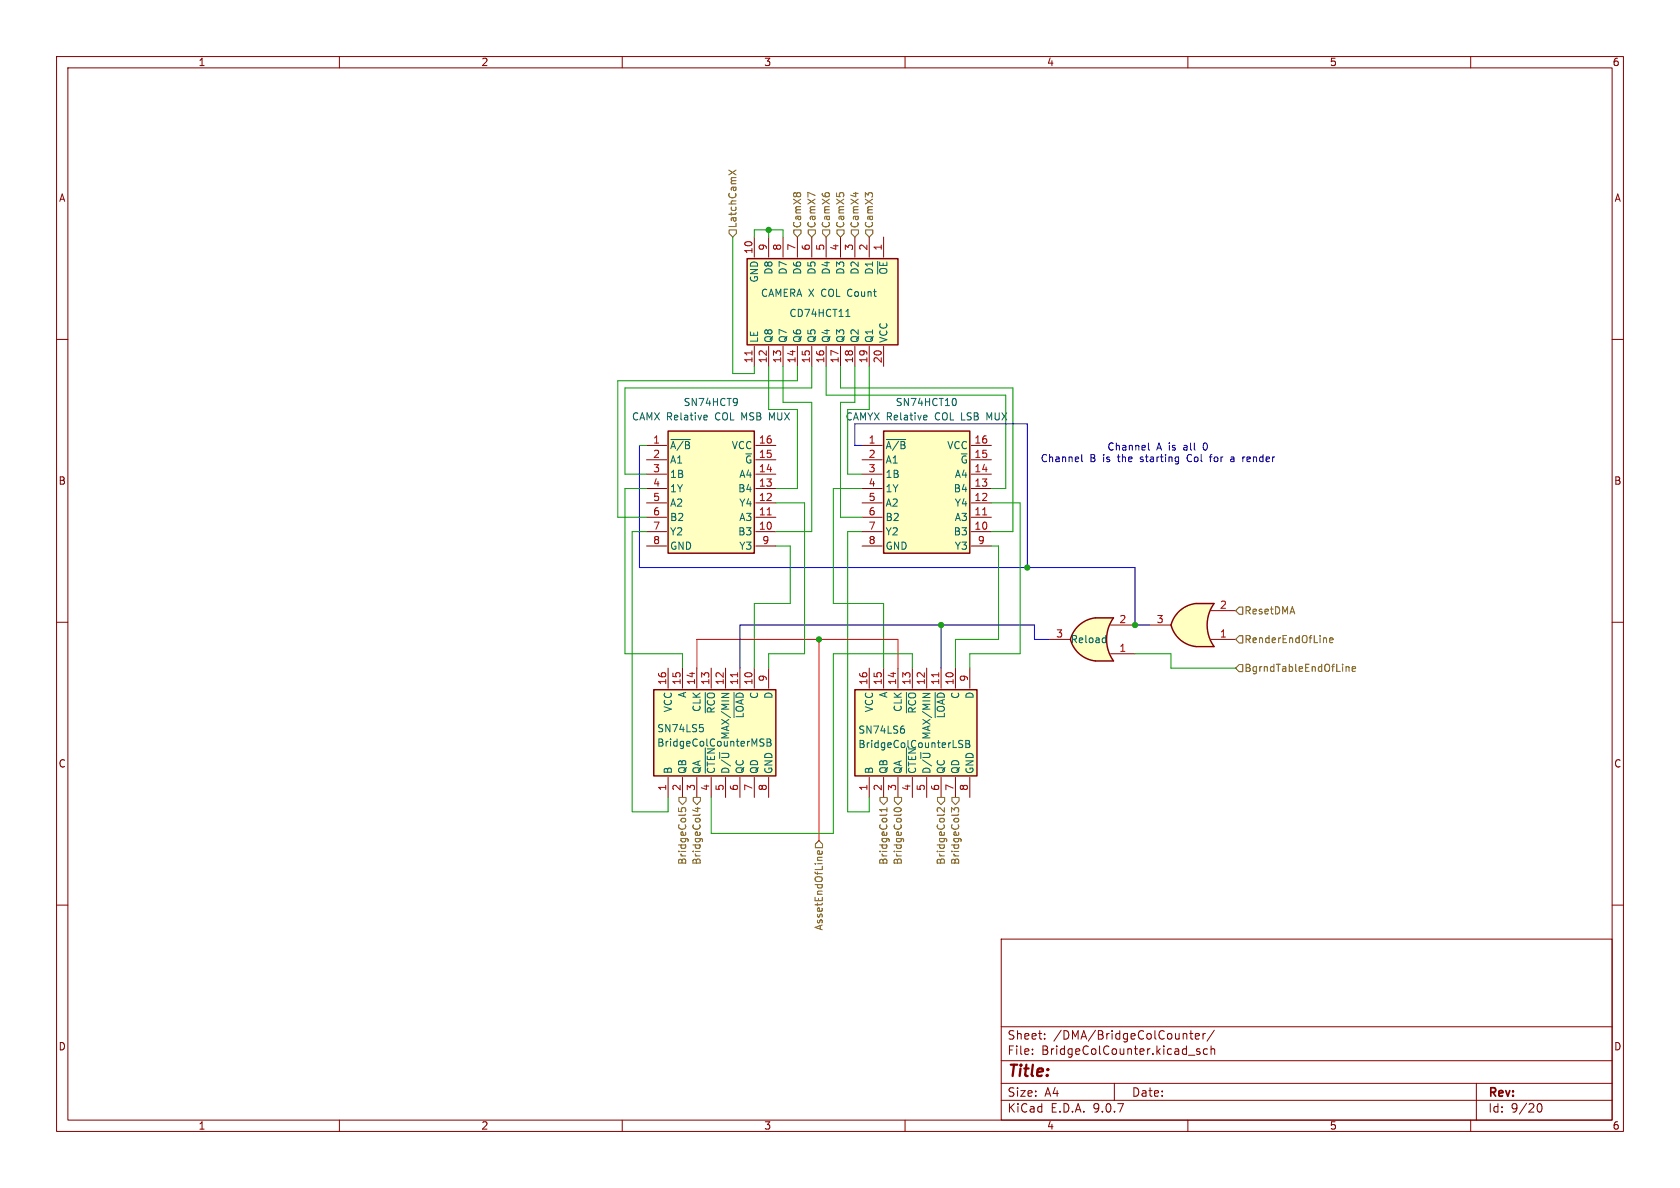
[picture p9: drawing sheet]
<svg xmlns="http://www.w3.org/2000/svg" width="297mm" height="210mm" viewBox="0 0 297 210" stroke-linecap="round" stroke-linejoin="round" font-family="sans-serif">
<g fill="none" stroke="#840000" stroke-width=".18">
<path d="M10 10h277v190h-277zM12 12h273v186h-273zM60 10v2M110 10v2M160 10v2M210 10v2M260 10v2M10 60h2M285 60h2M10 110h2M285 110h2M10 160h2"/>
<path d="M177 166h108v32h-108zM285 160h2M60 198v2M110 198v2M160 198v2M177 194.5h108M177 191.5h108M177 187.5h108M177 181.5h108M182.5 186.3v.1M182.5 185.5v.1M184.7 183.6v.1"/>
<path d="M184.7 182.8v.1M197 191.5v3M210 198v2M210.1 186.5h1.1M210.3 182.7h.6M210.5 182.2v1.3l.4 .2M211.3 183.2l.7-.1v-.3l-.5-.1-.2 .2 .1 .7h.6M212.1 185.5l-.4-.1-.2 .2 .1 .2 .5 .2v.3h-.6M212.7 182.7v1M213.1 182.7l-.3 .1-.1 .2M213.5 185.5l-.5-.1-.3 .3v.4l.2 .2h.6M214.1 185.5l.2-.1 .4 .1v.9"/>
<path d="M214.1 184.9v1.5M214.7 182.1l-1.3 2M260 198v2M261 191.5v6.5M271.7 195.7l.2-.5 .2-.1a.81 .81 0 0 1 .6 .6 .81 .81 0 0 1-.3 .8h-.4l-.3-.5"/>
</g>
<path d="M118.1 76.2h15.2v21.6h-15.2z" fill="#ffffc2"/>
<path d="M118.1 76.2h15.2v21.6h-15.2z" fill="none" stroke="#840000" stroke-width=".25"/>
<g fill="none" stroke="#840000" stroke-width=".18">
<path d="M114.3 78.7h3.6M133.6 78.7h3.6M114.3 81.3h3.6M114.3 83.8h3.6M114.3 86.4h3.6M114.3 88.9h3.6M114.3 91.4h3.6M114.3 94h3.6M114.3 96.5h3.6M133.6 81.3h3.6M133.6 83.8h3.6M133.6 86.4h3.6"/>
<path d="M133.6 88.9h3.6M133.6 91.4h3.6M133.6 94h3.6M133.6 96.5h3.6"/>
</g>
<path d="M118.6 77.7h3.4M124.6 73.4l.4 .1v.2l-.6 .1M125 74.2h-.4M130.3 70.6v.8M130.4 71l-.1 .1" fill="none" stroke="#006464" stroke-width=".18"/>
<path d="M135.6 91h.7" fill="none" stroke="#a90000" stroke-width=".18"/>
<path d="M151.1 121.9h21.6v15.3h-21.6z" fill="#ffffc2"/>
<path d="M151.1 121.9h21.6v15.3h-21.6z" fill="none" stroke="#840000" stroke-width=".25"/>
<g fill="none" stroke="#840000" stroke-width=".18">
<path d="M153.7 118.1v3.6M156.2 118.1v3.6M158.7 118.1v3.6M161.3 118.1v3.6M163.8 118.1v3.6M166.4 118.1v3.6M168.9 118.1v3.6M171.4 118.1v3.6M153.7 137.4v3.6M156.2 137.4v3.6M158.7 137.4v3.6M161.3 137.4v3.6"/>
<path d="M163.8 137.4v3.6M166.4 137.4v3.6M168.9 137.4v3.6M171.4 137.4v3.6"/>
</g>
<path d="M159.6 128.3h.2M159.7 128.8l.2 .3v.3l-.2 .2M160.2 122.4v3.6M160.2 132.2v4.5M163.1 122.6h1.3l-1.3 .7M165.3 122.4v4.5M169.6 131.4l.5 .2 .1 .3-.2 .3-.5-.1M169.6 130.9h.6M170.7 130.9h.5l.2 .2-.2 .4 .2 .1 .1 .3-.3 .3h-.5zM170.7 131.5h.5" fill="none" stroke="#006464" stroke-width=".18"/>
<path d="M166 118.9v.7" fill="none" stroke="#a90000" stroke-width=".18"/>
<path d="M193.7 116.8h3.1M193.7 109.2h3.1" fill="none" stroke="#ffffc2" stroke-width=".18"/>
<g fill="#ffffc2" stroke="#ffffc2" stroke-width=".18">
<path d="M190.5 110.8a5.2 5.2 0 0 1 3.1-1.6l.7 5.2-5.1-1.4 .5-1.1z"/>
<path d="M189.2 113l5-1.3-.6 5.1a5.1 5.1 0 0 1-4.4-3.8z"/>
</g>
<path d="M193.7 109.2h3.1a6.7 6.7 0 0 0 0 7.6h-3.1z" fill="#ffffc2"/>
<path d="M190.5 110.8a5.2 5.2 0 0 1 3.1-1.6h3.2a6.6 6.6 0 0 0 0 7.6h-3.1a5.1 5.1 0 0 1-4.5-3.8l.5-1.1z" fill="none" stroke="#840000" stroke-width=".25"/>
<path d="M185.4 113h3.8M196.3 115.6h4.4M196.3 110.5h4.4" fill="none" stroke="#840000" stroke-width=".18"/>
<path d="M195.1 112.8h.4M195.5 112.3v1.3M195.5 113.5l-.4 .1" fill="none" stroke="#006464" stroke-width=".18"/>
<path d="M211.5 114.3h3.1M211.5 106.7h3.1" fill="none" stroke="#ffffc2" stroke-width=".18"/>
<g fill="#ffffc2" stroke="#ffffc2" stroke-width=".18">
<path d="M208.3 108.3a5.2 5.2 0 0 1 3.1-1.6l.6 5.1-5-1.3 .5-1.1z"/>
<path d="M207 110.5l5-1.3-.6 5.1a5.1 5.1 0 0 1-4.4-3.8z"/>
</g>
<path d="M211.5 106.7h3.1a6.7 6.7 0 0 0 0 7.6h-3.1z" fill="#ffffc2"/>
<path d="M208.3 108.3a5.2 5.2 0 0 1 3.1-1.6h3.2a6.6 6.6 0 0 0 0 7.6h-3.1a5.1 5.1 0 0 1-4.5-3.8l.5-1.1z" fill="none" stroke="#840000" stroke-width=".25"/>
<path d="M203.2 110.5h3.8M214.1 113h4.3M214.1 108h4.3" fill="none" stroke="#840000" stroke-width=".18"/>
<path d="M115.6 121.9h21.6v15.3h-21.6z" fill="#ffffc2"/>
<path d="M115.6 121.9h21.6v15.3h-21.6z" fill="none" stroke="#840000" stroke-width=".25"/>
<g fill="none" stroke="#840000" stroke-width=".18">
<path d="M118.1 118.1v3.6M120.6 118.1v3.6M123.2 118.1v3.6M125.7 118.1v3.6M128.3 118.1v3.6M130.8 118.1v3.6M133.3 118.1v3.6M135.9 118.1v3.6M118.1 137.4v3.6M120.6 137.4v3.6M123.2 137.4v3.6M125.7 137.4v3.6"/>
<path d="M128.3 137.4v3.6M130.8 137.4v3.6M133.3 137.4v3.6M135.9 137.4v3.6"/>
</g>
<path d="M123.7 128.1h.6M124.1 128.6l.3 .2v.3l-.3 .3M124.7 122.4v3.6M124.7 132.2v4.5M127.6 122.6h1.2l-1.2 .7M129.8 122.4v4.5M134.5 131.2l.4 .2 .2 .1-.2 .3-.4 .1M134.5 130.7h.6M135.6 130.6h.4l.3 .3-.3 .3 .3 .2v.3l-.2 .2h-.5zM135.6 131.2h.4" fill="none" stroke="#006464" stroke-width=".18"/>
<path d="M130.4 118.9v.7" fill="none" stroke="#a90000" stroke-width=".18"/>
<path d="M132.1 45.7h26.6v15.3h-26.6z" fill="#ffffc2"/>
<path d="M132.1 45.7h26.6v15.3h-26.6z" fill="none" stroke="#840000" stroke-width=".25"/>
<g fill="none" stroke="#840000" stroke-width=".18">
<path d="M133.3 41.9v3.6M135.9 41.9v3.6M138.4 41.9v3.6M141 41.9v3.6M143.5 41.9v3.6M146 41.9v3.6M148.6 41.9v3.6M151.1 41.9v3.6M153.7 41.9v3.6M156.2 41.9v3.6M133.3 61.2v3.6M135.9 61.2v3.6"/>
<path d="M138.4 61.2v3.6M141 61.2v3.6M143.5 61.2v3.6M146 61.2v3.6M148.6 61.2v3.6M151.1 61.2v3.6M153.7 61.2v3.6M156.2 61.2v3.6"/>
</g>
<path d="M132.9 62v.8" fill="none" stroke="#a90000" stroke-width=".18"/>
<path d="M149.5 56h.8M149.8 54.9l.1-.2v1.3" fill="none" stroke="#006464" stroke-width=".18"/>
<path d="M156.2 76.2h15.2v21.6h-15.2z" fill="#ffffc2"/>
<path d="M156.2 76.2h15.2v21.6h-15.2z" fill="none" stroke="#840000" stroke-width=".25"/>
<g fill="none" stroke="#840000" stroke-width=".18">
<path d="M152.4 78.7h3.6M171.7 78.7h3.6M152.4 81.3h3.6M152.4 83.8h3.6M152.4 86.4h3.6M152.4 88.9h3.6M152.4 91.4h3.6M152.4 94h3.6M152.4 96.5h3.6M171.7 81.3h3.6M171.7 83.8h3.6M171.7 86.4h3.6"/>
<path d="M171.7 88.9h3.6M171.7 91.4h3.6M171.7 94h3.6M171.7 96.5h3.6"/>
</g>
<path d="M156.7 77.7h3.4M163.5 73.4l.3 .1 .1 .2-.6 .1M163.8 74.2h-.3M168.8 70.4a.79 .79 0 0 1 0 1.3" fill="none" stroke="#006464" stroke-width=".18"/>
<path d="M173.7 91h.7" fill="none" stroke="#a90000" stroke-width=".18"/>
<g fill="none" stroke="#725600" stroke-width=".18">
<path d="M128.8 30.1l1.3 .8M130.1 30.1l-1.3 .8M128.9 40.6h1.3v.7l-.7 .6-.6-.6zM140.3 40.6h1.3v.7l-.6 .6-.7-.6zM142.9 40.6h1.2v.7l-.6 .6-.6-.6zM145.4 40.6h1.3v.7l-.7 .6-.6-.6zM148 40.6h1.2v.7l-.6 .6-.6-.6zM150.5 40.6h1.3v.7l-.7 .6-.6-.6zM153 40.6h1.3v.7l-.6 .6-.7-.6zM219.1 117.5h.6v1.2h-.6l-.7-.6zM219.1 112.4h.6v1.3h-.6l-.7-.7zM219.1 107.3h.6v1.3h-.6l-.7-.6z"/>
<path d="M235.1 113.2l.6-.1-.1-.3h-.4l-.1 .1v.6h.5M238 117.8v.9M238 118l.1-.2 .3 .1 .1 .8M239.1 118.3l.6-.2-.1-.2-.4-.1-.1 .2v.6h.5M120 142.8v.6l.6 .1-.2-.2 .1-.4 .2-.1h.4l.1 .2-.1 .5M120 141h1.3v.6l-.7 .6-.6-.6zM122.6 141h1.2v.6l-.6 .6-.6-.6zM122.9 142.9h.9M123.3 142.7v.8l-.9-.3M144.8 148.6l.6 .6v.7h-1.3v-.7zM145.3 150.5l.1 .3-.2 .2-.6-.1v-.4l.2-.1 .1 .6M155.6 141h1.2v.6l-.6 .6-.6-.6z"/>
<path d="M156.8 143.9l-.1 .1M156.8 142.8v.7M156.8 143.1h-1.3l.4 .4M158.1 141h1.3v.6l-.7 .6-.6-.6zM158.1 143a.75 .75 0 0 1 1.2 .2 .72 .72 0 0 1-1.2-.1zM165.7 141h1.3v.6l-.6 .6-.7-.6zM166.9 142.8v.8l-.9-.8-.3 .2 .1 .5M168.2 143.6v-.8l.5 .4 .1-.4h.6l.1 .2-.1 .6M168.3 141h1.2v.6l-.6 .6-.6-.6z"/>
</g>
<path d="M123.2 118.1v-5.1h35.5v5.1M144.8 113v35.6" fill="none" stroke="#ff1000" stroke-width=".18"/>
<g fill="none" stroke="#009600" stroke-width=".18">
<path d="M129.5 41.9v24.1h3.8v-1.2M133.3 41.9v-1.3h5.1v1.3M135.9 40.6v1.3M113 78.7h1.3M135.9 64.8v7.6h5.1v14h-3.8M138.4 64.8v6.3h5.1v22.9h-6.3M141 64.8v2.5h-31.8v24.1h5.1M143.5 64.8v3.8h-33v15.2h3.8M146 64.8v5.1h31.8v16.5h-2.5M148.6 64.8v3.8h30.5v25.4h-3.8M151.1 64.8v6.3h-2.5v20.3h3.8M153.7 64.8v7.6h-3.8v11.4h2.5"/>
<path d="M114.3 86.4h-3.8v29.2h10.1v2.5M114.3 94h-2.5v49.5h6.3v-2.5M137.2 88.9h5v26.7h-6.3v2.5M137.2 96.5h2.5v10.2h-6.4v11.4M152.4 86.4h-5.1v20.3h8.9v11.4M152.4 94h-2.5v49.5h3.8v-2.5M175.3 88.9h5v26.7h-8.9v2.5M175.3 96.5h1.2v16.5h-7.6v5.1M161.3 118.1v-2.5h-14v31.7h-21.6v-6.3M200.7 115.6h6.3v2.5h11.4"/>
</g>
<path d="M113 78.7v21.6h87.7v10.2h2.5M152.4 78.7h-1.3v-3.8h30.5v25.4" fill="none" stroke="#0100ff" stroke-width=".18"/>
<path d="M166.4 110.5v7.6M185.4 113h-2.5v-2.5h-52.1v7.6" fill="none" stroke="#0a00ff" stroke-width=".18"/>
<path d="M203 78.3v1.1l.2 .2M191.2 80.3v1.1l.2 .2M210.1 80.4l-.2 .5 .2 .7M213.8 80.8h.5M214 80.4v1.2M217.6 80.8h.5M218.1 81.1h-.4l-.2 .2 .2 .3h.4M220.5 80.8v.8M221.1 81.1l-.7 .1" fill="none" stroke="#0000c2" stroke-width=".18"/>
<g fill="#009600" stroke="#009600" stroke-width=".18">
<circle cx="181.6" cy="100.3" r=".46"/>
<circle cx="166.4" cy="110.5" r=".46"/>
<circle cx="200.7" cy="110.5" r=".46"/>
<circle cx="144.8" cy="113" r=".46"/>
<circle cx="135.9" cy="40.6" r=".46"/>
</g>
<text font-size="2.8" fill="#840000" x="178" y="190.9">Title:</text>
<g font-size="2.1" fill="#840000">
<text x="178" y="184">Sheet:</text>
<text x="186.2" y="184">/DMA/BridgeColCounter/</text>
<text x="178" y="186.7">File:</text>
<text x="184.1" y="186.7">BridgeColCounter.kicad_sch</text>
<text x="178" y="196.9">KiCad</text>
<text x="178" y="194.1">Size:</text>
<text x="184.7" y="194.1">A4</text>
<text x="185.7" y="196.9">E.D.A.</text>
<text x="193.3" y="196.9">9.0.7</text>
<text x="200" y="194.1">Date:</text>
<text x="263" y="194.3">Rev:</text>
<text x="263" y="196.9">Id:</text>
<text x="267.1" y="196.9">9/20</text>
</g>
<g font-size="1.8" fill="#840000">
<text x="35" y="11.9">1</text>
<text x="85" y="11.9">2</text>
<text x="135" y="11.9">3</text>
<text x="185" y="11.9">4</text>
<text x="235" y="11.9">5</text>
<text x="285" y="11.9">6</text>
<text x="10.3" y="35.9">A</text>
<text x="285.3" y="35.9">A</text>
<text x="10.3" y="85.9">B</text>
<text x="285.3" y="85.9">B</text>
<text x="10.3" y="135.9">C</text>
<text x="285.3" y="135.9">C</text>
<text x="10.3" y="185.9">D</text>
<text x="285.3" y="185.9">D</text>
<text x="35" y="199.9">1</text>
<text x="85" y="199.9">2</text>
<text x="135" y="199.9">3</text>
<text x="185" y="199.9">4</text>
<text x="235" y="199.9">5</text>
<text x="285" y="199.9">6</text>
</g>
<g font-size="1.8" fill="#725600">
<text x="130.4" y="40.4" transform="rotate(-90 130.4 40.4)">LatchCamX</text>
<text x="141.8" y="40.4" transform="rotate(-90 141.8 40.4)">CamX8</text>
<text x="144.4" y="40.4" transform="rotate(-90 144.4 40.4)">CamX7</text>
<text x="146.9" y="40.4" transform="rotate(-90 146.9 40.4)">CamX6</text>
<text x="149.5" y="40.4" transform="rotate(-90 149.5 40.4)">CamX5</text>
<text x="152" y="40.4" transform="rotate(-90 152 40.4)">CamX4</text>
<text x="154.5" y="40.4" transform="rotate(-90 154.5 40.4)">CamX3</text>
<text x="219.9" y="113.9">RenderEndOfLine</text>
<text x="219.9" y="108.8">ResetDMA</text>
<text x="219.9" y="119">BgrndTableEndOfLine</text>
<text x="121.5" y="153" transform="rotate(-90 121.5 153)">BridgeCol5</text>
<text x="124.1" y="153" transform="rotate(-90 124.1 153)">BridgeCol4</text>
<text x="157.1" y="153" transform="rotate(-90 157.1 153)">BridgeCol1</text>
<text x="159.6" y="153" transform="rotate(-90 159.6 153)">BridgeCol0</text>
<text x="167.2" y="153" transform="rotate(-90 167.2 153)">BridgeCol2</text>
<text x="169.8" y="153" transform="rotate(-90 169.8 153)">BridgeCol3</text>
<text x="145.6" y="164.6" transform="rotate(-90 145.6 164.6)">AssetEndOfLine</text>
</g>
<g font-size="1.8" fill="#a90000">
<text x="133.1" y="45" transform="rotate(-90 133.1 45)">10</text>
<text x="135.6" y="44.4" transform="rotate(-90 135.6 44.4)">9</text>
<text x="138.2" y="44.4" transform="rotate(-90 138.2 44.4)">8</text>
<text x="140.7" y="44.4" transform="rotate(-90 140.7 44.4)">7</text>
<text x="143.3" y="44.4" transform="rotate(-90 143.3 44.4)">6</text>
<text x="145.8" y="44.4" transform="rotate(-90 145.8 44.4)">5</text>
<text x="148.3" y="44.4" transform="rotate(-90 148.3 44.4)">4</text>
<text x="150.9" y="44.4" transform="rotate(-90 150.9 44.4)">3</text>
<text x="153.4" y="44.4" transform="rotate(-90 153.4 44.4)">2</text>
<text x="156" y="44.4" transform="rotate(-90 156 44.4)">1</text>
<text x="133.1" y="64.3" transform="rotate(-90 133.1 64.3)">11</text>
<text x="135.6" y="64.3" transform="rotate(-90 135.6 64.3)">12</text>
<text x="138.2" y="64.3" transform="rotate(-90 138.2 64.3)">13</text>
<text x="140.7" y="64.3" transform="rotate(-90 140.7 64.3)">14</text>
<text x="143.3" y="64.3" transform="rotate(-90 143.3 64.3)">15</text>
<text x="145.8" y="64.3" transform="rotate(-90 145.8 64.3)">16</text>
<text x="148.3" y="64.3" transform="rotate(-90 148.3 64.3)">17</text>
<text x="150.9" y="64.3" transform="rotate(-90 150.9 64.3)">18</text>
<text x="153.4" y="64.3" transform="rotate(-90 153.4 64.3)">19</text>
<text x="156" y="64.3" transform="rotate(-90 156 64.3)">20</text>
<text x="115.4" y="78.5">1</text>
<text x="115.4" y="81">2</text>
<text x="115.4" y="83.6">3</text>
<text x="134.1" y="78.5">16</text>
<text x="134.1" y="81">15</text>
<text x="134.1" y="83.6">14</text>
<text x="153.5" y="78.5">1</text>
<text x="153.5" y="81">2</text>
<text x="153.5" y="83.6">3</text>
<text x="172.2" y="78.5">16</text>
<text x="172.2" y="81">15</text>
<text x="172.2" y="83.6">14</text>
<text x="115.4" y="86.1">4</text>
<text x="115.4" y="88.6">5</text>
<text x="134.1" y="86.1">13</text>
<text x="134.1" y="88.6">12</text>
<text x="153.5" y="86.1">4</text>
<text x="153.5" y="88.6">5</text>
<text x="172.2" y="86.1">13</text>
<text x="172.2" y="88.6">12</text>
<text x="115.4" y="91.2">6</text>
<text x="115.4" y="93.7">7</text>
<text x="134.1" y="91.2">11</text>
<text x="134.1" y="93.7">10</text>
<text x="153.5" y="91.2">6</text>
<text x="153.5" y="93.7">7</text>
<text x="172.2" y="91.2">11</text>
<text x="172.2" y="93.7">10</text>
<text x="115.4" y="96.3">8</text>
<text x="134.7" y="96.3">9</text>
<text x="153.5" y="96.3">8</text>
<text x="172.8" y="96.3">9</text>
<text x="215.6" y="107.7">2</text>
<text x="186.6" y="112.8">3</text>
<text x="197.8" y="110.2">2</text>
<text x="204.4" y="110.2">3</text>
<text x="215.6" y="112.8">1</text>
<text x="197.8" y="115.3">1</text>
<text x="117.9" y="121.2" transform="rotate(-90 117.9 121.2)">16</text>
<text x="120.4" y="121.2" transform="rotate(-90 120.4 121.2)">15</text>
<text x="122.9" y="121.2" transform="rotate(-90 122.9 121.2)">14</text>
<text x="125.5" y="121.2" transform="rotate(-90 125.5 121.2)">13</text>
<text x="128" y="121.2" transform="rotate(-90 128 121.2)">12</text>
<text x="130.6" y="121.2" transform="rotate(-90 130.6 121.2)">11</text>
<text x="133.1" y="121.2" transform="rotate(-90 133.1 121.2)">10</text>
<text x="135.6" y="120.6" transform="rotate(-90 135.6 120.6)">9</text>
<text x="153.4" y="121.2" transform="rotate(-90 153.4 121.2)">16</text>
<text x="156" y="121.2" transform="rotate(-90 156 121.2)">15</text>
<text x="158.5" y="121.2" transform="rotate(-90 158.5 121.2)">14</text>
<text x="161" y="121.2" transform="rotate(-90 161 121.2)">13</text>
<text x="163.6" y="121.2" transform="rotate(-90 163.6 121.2)">12</text>
<text x="166.1" y="121.2" transform="rotate(-90 166.1 121.2)">11</text>
<text x="168.7" y="121.2" transform="rotate(-90 168.7 121.2)">10</text>
<text x="171.2" y="120.6" transform="rotate(-90 171.2 120.6)">9</text>
<text x="117.9" y="139.9" transform="rotate(-90 117.9 139.9)">1</text>
<text x="120.4" y="139.9" transform="rotate(-90 120.4 139.9)">2</text>
<text x="122.9" y="139.9" transform="rotate(-90 122.9 139.9)">3</text>
<text x="125.5" y="139.9" transform="rotate(-90 125.5 139.9)">4</text>
<text x="128" y="139.9" transform="rotate(-90 128 139.9)">5</text>
<text x="130.6" y="139.9" transform="rotate(-90 130.6 139.9)">6</text>
<text x="133.1" y="139.9" transform="rotate(-90 133.1 139.9)">7</text>
<text x="135.6" y="139.9" transform="rotate(-90 135.6 139.9)">8</text>
<text x="153.4" y="139.9" transform="rotate(-90 153.4 139.9)">1</text>
<text x="156" y="139.9" transform="rotate(-90 156 139.9)">2</text>
<text x="158.5" y="139.9" transform="rotate(-90 158.5 139.9)">3</text>
<text x="161" y="139.9" transform="rotate(-90 161 139.9)">4</text>
<text x="163.6" y="139.9" transform="rotate(-90 163.6 139.9)">5</text>
<text x="166.1" y="139.9" transform="rotate(-90 166.1 139.9)">6</text>
<text x="168.7" y="139.9" transform="rotate(-90 168.7 139.9)">7</text>
<text x="171.2" y="139.9" transform="rotate(-90 171.2 139.9)">8</text>
</g>
<g font-size="1.8" fill="#006464">
<text x="134.2" y="50" transform="rotate(-90 134.2 50)">GND</text>
<text x="134.4" y="52.7">CAMERA X COL Count</text>
<text x="136.8" y="48.7" transform="rotate(-90 136.8 48.7)">D8</text>
<text x="139.3" y="48.7" transform="rotate(-90 139.3 48.7)">D7</text>
<text x="141.8" y="48.7" transform="rotate(-90 141.8 48.7)">D6</text>
<text x="144.4" y="48.7" transform="rotate(-90 144.4 48.7)">D5</text>
<text x="146.9" y="48.7" transform="rotate(-90 146.9 48.7)">D4</text>
<text x="149.5" y="48.7" transform="rotate(-90 149.5 48.7)">D3</text>
<text x="152" y="48.7" transform="rotate(-90 152 48.7)">D2</text>
<text x="154.5" y="48.7" transform="rotate(-90 154.5 48.7)">D1</text>
<text x="157.1" y="48.7" transform="rotate(-90 157.1 48.7)">~{OE}</text>
<text x="139.5" y="56.2">CD74HCT11</text>
<text x="134.2" y="60.7" transform="rotate(-90 134.2 60.7)">LE</text>
<text x="136.8" y="60.7" transform="rotate(-90 136.8 60.7)">Q8</text>
<text x="139.3" y="60.7" transform="rotate(-90 139.3 60.7)">Q7</text>
<text x="141.8" y="60.7" transform="rotate(-90 141.8 60.7)">Q6</text>
<text x="144.4" y="60.7" transform="rotate(-90 144.4 60.7)">Q5</text>
<text x="146.9" y="60.7" transform="rotate(-90 146.9 60.7)">Q4</text>
<text x="149.5" y="60.7" transform="rotate(-90 149.5 60.7)">Q3</text>
<text x="152" y="60.7" transform="rotate(-90 152 60.7)">Q2</text>
<text x="154.5" y="60.7" transform="rotate(-90 154.5 60.7)">Q1</text>
<text x="157.1" y="60.7" transform="rotate(-90 157.1 60.7)">VCC</text>
<text x="120.8" y="72">SN74HCT9</text>
<text x="158.3" y="72">SN74HCT10</text>
<text x="111.6" y="74.5">CAMX Relative</text>
<text x="126.5" y="74.5">COL MSB</text>
<text x="136.4" y="74.5">MUX</text>
<text x="149.4" y="74.5">CAMYX Relative</text>
<text x="165.4" y="74.5">COL LSB</text>
<text x="174.9" y="74.5">MUX</text>
<text x="118.4" y="79.6">~{A/B}</text>
<text x="118.4" y="82.1">A1</text>
<text x="129.3" y="79.6">VCC</text>
<text x="131.6" y="82.1">~{G}</text>
<text x="156.5" y="79.6">~{A/B}</text>
<text x="156.5" y="82.1">A1</text>
<text x="167.4" y="79.6">VCC</text>
<text x="169.7" y="82.1">~{G}</text>
<text x="118.4" y="84.7">1B</text>
<text x="118.4" y="87.2">1Y</text>
<text x="118.4" y="89.8">A2</text>
<text x="130.4" y="87.2">B4</text>
<text x="130.6" y="84.7">A4</text>
<text x="130.6" y="89.8">Y4</text>
<text x="156.5" y="84.7">1B</text>
<text x="156.5" y="87.2">1Y</text>
<text x="156.5" y="89.8">A2</text>
<text x="168.5" y="87.2">B4</text>
<text x="168.7" y="84.7">A4</text>
<text x="168.7" y="89.8">Y4</text>
<text x="118.4" y="92.3">B2</text>
<text x="118.4" y="94.8">Y2</text>
<text x="130.4" y="94.8">B3</text>
<text x="130.6" y="92.3">A3</text>
<text x="156.5" y="92.3">B2</text>
<text x="156.5" y="94.8">Y2</text>
<text x="168.5" y="94.8">B3</text>
<text x="168.7" y="92.3">A3</text>
<text x="118.4" y="97.4">GND</text>
<text x="130.6" y="97.4">Y3</text>
<text x="156.5" y="97.4">GND</text>
<text x="168.7" y="97.4">Y3</text>
<text x="189.2" y="113.9">Reload</text>
<text x="121.5" y="123.5" transform="rotate(-90 121.5 123.5)">A</text>
<text x="124.1" y="125.9" transform="rotate(-90 124.1 125.9)">CLK</text>
<text x="134.2" y="123.6" transform="rotate(-90 134.2 123.6)">C</text>
<text x="136.8" y="123.6" transform="rotate(-90 136.8 123.6)">D</text>
<text x="157.1" y="123.5" transform="rotate(-90 157.1 123.5)">A</text>
<text x="159.6" y="125.9" transform="rotate(-90 159.6 125.9)">CLK</text>
<text x="169.8" y="123.6" transform="rotate(-90 169.8 123.6)">C</text>
<text x="172.3" y="123.6" transform="rotate(-90 172.3 123.6)">D</text>
<text x="116.1" y="129.6">SN74LS5</text>
<text x="119" y="126" transform="rotate(-90 119 126)">VCC</text>
<text x="126.6" y="126.2" transform="rotate(-90 126.6 126.2)">~{RCO}</text>
<text x="131.7" y="127.1" transform="rotate(-90 131.7 127.1)">~{LOAD}</text>
<text x="151.6" y="129.9">SN74LS6</text>
<text x="154.5" y="126" transform="rotate(-90 154.5 126)">VCC</text>
<text x="162.2" y="126.2" transform="rotate(-90 162.2 126.2)">~{RCO}</text>
<text x="167.2" y="127.1" transform="rotate(-90 167.2 127.1)">~{LOAD}</text>
<text x="116.1" y="132.2">BridgeColCounterMSB</text>
<text x="119" y="136.9" transform="rotate(-90 119 136.9)">B</text>
<text x="121.5" y="136.9" transform="rotate(-90 121.5 136.9)">QB</text>
<text x="124.1" y="136.9" transform="rotate(-90 124.1 136.9)">QA</text>
<text x="126.6" y="136.9" transform="rotate(-90 126.6 136.9)">~{CTEN}</text>
<text x="129.1" y="136.9" transform="rotate(-90 129.1 136.9)">D/~{U} MAX/MIN</text>
<text x="131.7" y="136.9" transform="rotate(-90 131.7 136.9)">QC</text>
<text x="134.2" y="136.9" transform="rotate(-90 134.2 136.9)">QD</text>
<text x="136.8" y="136.9" transform="rotate(-90 136.8 136.9)">GND</text>
<text x="151.6" y="132.4">BridgeColCounterLSB</text>
<text x="154.5" y="136.9" transform="rotate(-90 154.5 136.9)">B</text>
<text x="157.1" y="136.9" transform="rotate(-90 157.1 136.9)">QB</text>
<text x="159.6" y="136.9" transform="rotate(-90 159.6 136.9)">QA</text>
<text x="162.2" y="136.9" transform="rotate(-90 162.2 136.9)">~{CTEN}</text>
<text x="164.7" y="136.9" transform="rotate(-90 164.7 136.9)">D/~{U} MAX/MIN</text>
<text x="167.2" y="136.9" transform="rotate(-90 167.2 136.9)">QC</text>
<text x="169.8" y="136.9" transform="rotate(-90 169.8 136.9)">QD</text>
<text x="172.3" y="136.9" transform="rotate(-90 172.3 136.9)">GND</text>
</g>
<g font-size="1.8" fill="#0000c2">
<text x="183.9" y="81.9">Channel</text>
<text x="192.7" y="81.9">B</text>
<text x="195.1" y="81.9">is</text>
<text x="195.7" y="79.9">Channel</text>
<text x="197.9" y="81.9">the</text>
<text x="202" y="81.9">starting</text>
<text x="204.5" y="79.9">A is</text>
<text x="209.5" y="79.9">all</text>
<text x="210.5" y="81.9">Col</text>
<text x="213.2" y="79.9">0</text>
<text x="214.8" y="81.9">for</text>
<text x="218.6" y="81.9">a</text>
<text x="220.9" y="81.9">render</text>
</g>
</svg>
